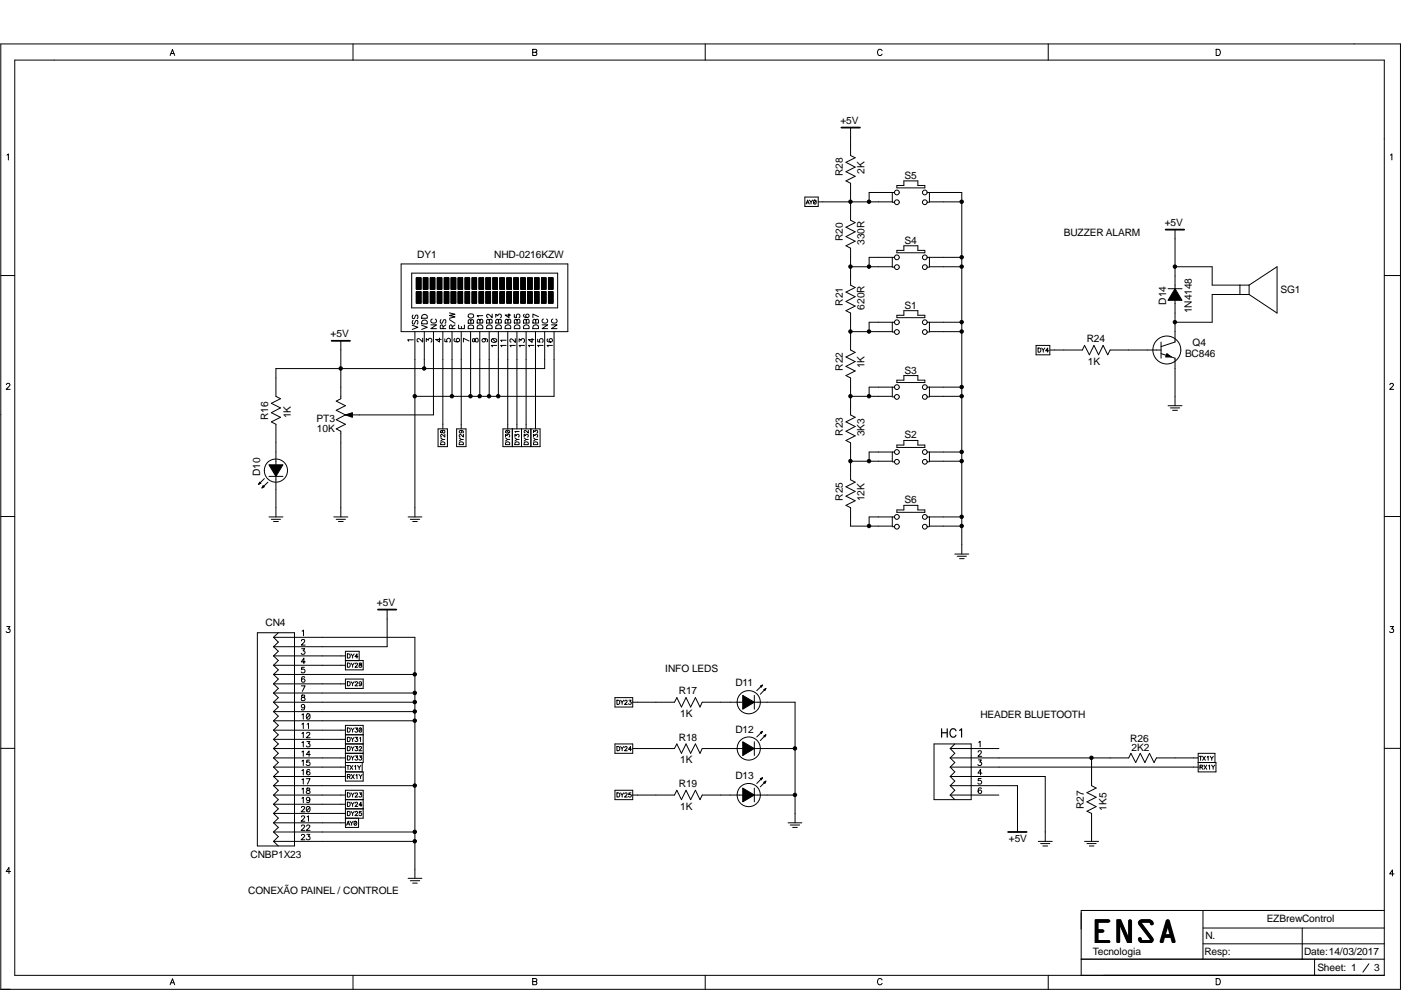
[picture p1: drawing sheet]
<svg xmlns="http://www.w3.org/2000/svg" width="297mm" height="210mm" viewBox="0 0 297 210" stroke-linecap="round" stroke-linejoin="round" font-family="sans-serif">
<g fill="none" stroke="#000" stroke-width=".21">
<path d="M.2 9.3h296.7v200.5h-296.7zM3.1 12.7h290.4v194.1h-290.4zM36.1 11.8l.5-1.3 .4 1.3M36.2 11.3h.7M74.8 9.3v3.4M112.9 10.5h.8l.1 .2-.3 .4 .3 .2-.1 .4-.8 .1zM112.9 11.1h.6M149.5 9.3v3.4M187 10.8a.58 .58 0 0 0-.8-.2 .58 .58 0 0 0-.1 .9l.3 .3 .4-.1 .2-.2M222.2 9.3v3.4M257.8 10.5a.72 .72 0 0 1 .9 .3 .72 .72 0 0 1-.2 .9l-.7 .1zM1.5 32.9l.3-.3v1.3"/>
<path d="M180.3 27.1v5.9l1 .4-1.9 1 1.9 1-1.9 1 1.9 1-1.9 1 .9 .5v7.8l1 .5-1.9 1 1.9 .9-1.9 1.1 1.9 .9-1.9 1 .9 .5v7.9l1 .5-1.9 .9 1.9 1-1.9 1 1.9 1-1.9 1 .9 .5v7.8l1 .5-1.9 1 1.9 1-1.9 1 1.9 1-1.9 .9 .9 .5v7.9l1 .5-1.9 1 1.9 .9-1.9 1 1.9 1-1.9 1 .9 .5v7.8l1 .5-1.9 1 1.9 1-1.9 1 1.9 1-1.9 .9 .9 .6v3.8h8.9v-1.9M190.2 39.3h1.4v-.9h3v.9h1.5v.5h-5.9zM294.8 32.9l.3-.3v1.3M.2 58.4h2.9M85 56h35.4v14.3h-35.4zM87.3 57.9h30.9v7.4h-30.9zM88.3 58.9h1v2.4h-1zM89.7 58.9h1v2.4h-1zM91.2 58.9h1v2.4h-1zM92.7 58.9h1v2.4h-1zM94.2 58.9h1v2.4h-1zM95.6 58.9h1v2.4h-1z"/>
<path d="M97.1 58.9h1v2.4h-1zM98.6 58.9h1v2.4h-1zM100.1 58.9h.9v2.4h-.9zM101.6 58.9h.9v2.4h-.9zM103 58.9h1v2.4h-1zM104.5 58.9h.9v2.4h-.9zM106 58.9h.9v2.4h-.9zM107.4 58.9h1v2.4h-1zM108.9 58.9h1v2.4h-1zM110.4 58.9h1v2.4h-1zM111.8 58.9h1.1v2.4h-1.1zM113.3 58.9h1v2.4h-1z"/>
<path d="M114.8 58.9h1v2.4h-1zM116.3 58.9h1v2.4h-1zM170.6 41.8h2.9v2h-2.9zM170.9 43.3l.3-.9 .4 .9M171 43h.4M171.6 42.4l.4 .4v.5M172.3 42.4l-.3 .4M172.6 42.5a.44 .44 0 0 1 .5 .2 .44 .44 0 0 1-.2 .6l-.4-.2zM173 42.6l-.5 .5M189.2 54.6v2h-8.9M189.2 40.8v2h-15.7M189.2 42.9h.5"/>
<path d="M189.2 56.6h.5M189.7 40.8h-5.4v2M189.7 54.6h-5.4v2M190.2 53.1h1.4v-1h3v1h1.5v.5h-5.9zM196.6 40.8h7.3v76.7M196.6 54.6h7.3M196.6 42.9h.5M196.6 56.6h.5M197.1 54.6v2h6.8M197.1 40.8v2h6.8M249.1 56.6h7.9v3.9h7.8M249.1 48.7v12.5"/>
<path d="M293.5 58.4h3.4M72.3 72.3v12.2l-1 .5 1.9 1-1.9 1 1.9 1M87.4 69l1.2 .4-1.2 .4M87.6 67.9l-.2 .3 .2 .5 .3-.1 .2-.6h.5v.5l-.2 .2M87.6 66.8l-.2 .3 .2 .5 .3-.1 .2-.6h.5v.4l-.2 .3M87.6 72.1h-1.2l.3 .2M88 70.3v39.3M88.3 61.8h1v2.5h-1zM89.4 69l1.2 .4-1.2 .4M89.6 68l.3-.1 .5 .1 .2 .7h-1.2zM89.6 66.8l.3-.1 .5 .1 .2 .7h-1.2zM89.6 71.7v.8l-.7-.7h-.4l-.1 .5 .3 .2"/>
<path d="M89.7 61.8h1v2.5h-1zM90 70.3v7.8M90.4 72.4v-.6l.4 .3v-.1a.4 .4 0 0 1 .7-.1 .4 .4 0 0 1-.1 .6M91.2 61.8h1v2.5h-1zM91.4 68.9h1.1l-1.1 .8h1.1M91.6 67.6a.43 .43 0 0 0-.2 .5 .43 .43 0 0 0 .4 .4h.3a.44 .44 0 0 0 .4-.4 .44 .44 0 0 0-.2-.5M91.9 70.3v17.7h-18.7M92.7 61.8h1v2.5h-1zM93.2 71.7v.8l-.8-.5h1.2M93.5 67.8l-.2 .2 .1 .5h.4l.2-.6 .4-.1 .1 .2-.1 .5M93.9 70.3v20.6M93.9 69.7l-.1-.7-.1-.1-.3 .1-.1 .7h1.2"/>
<path d="M94.2 61.8h1v2.5h-1zM94.3 71.8v.6l.5 .1a.43 .43 0 0 1 0-.7 .43 .43 0 0 1 .6 .1 .43 .43 0 0 1-.1 .6M94.5 68.9l-.6 .4M95.3 66.3l1.2 .3-1.2 .3 1.2 .3-1.2 .3M95.3 67.8l1.2 .7M95.6 61.8h1v2.5h-1zM95.8 70.3v13.7M95.9 69.7v-.5l-.4-.3-.2 .3v.5h1.2M96.4 71.8l-.1 .2a.58 .58 0 0 0 .6 .5 .58 .58 0 0 0 .5-.6 .38 .38 0 0 0-.6 0 .38 .38 0 0 0 .3 .6M96.5 68.9l-.6 .4M97.1 61.8h1v2.5h-1zM97.2 68.9v.8h1.3v-.8"/>
<path d="M97.8 70.3v20.6M97.8 69.2v.5M98.6 61.8h1v2.5h-1zM99.3 69.1a.65 .65 0 0 1 1.1 .2v.4h-1.1zM99.3 67.9l.3-.1 .2 .2 .2-.2h.3l.1 .7h-1.1zM99.3 66.8a.58 .58 0 0 1 .7-.3 .58 .58 0 0 1 .4 .7 .58 .58 0 0 1-.7 .2 .58 .58 0 0 1-.4-.6zM99.4 72.3l-1.1-.6v.8M99.8 70.3v13.7M99.8 68v.5M100.1 61.8h.9v2.5h-.9zM100.2 71.8v.6h.4l.1-.5 .3-.2 .3 .1 .1 .5a.39 .39 0 0 1-.5 .2 .39 .39 0 0 1-.2-.5l-.2-.2zM101.3 67.8l.2-.1 .3 .3 .1-.2 .2-.1 .2 .1 .1 .7h-1.2z"/>
<path d="M101.3 69l.3-.1 .6 .1 .2 .7h-1.2zM101.6 61.8h.9v2.5h-.9zM101.7 70.3v13.7M101.8 68v.5M102.4 66.9h-1.2l.2 .3M102.6 71.8a.36 .36 0 0 1 .3 .5 .36 .36 0 0 1-.6 .1 .36 .36 0 0 1 .1-.6h.2a.54 .54 0 0 1 .8 .5l-.2 .2M103 61.8h1v2.5h-1zM103.2 67.8l.3-.1 .3 .3v-.2l.3-.1 .2 .1v.7h-1.1zM103.3 69l.3-.1 .6 .1 .1 .7h-1.1zM103.7 70.3v13.7M103.8 68v.5M104.2 72l.5-.2a.47 .47 0 0 1 .6 .5 .61 .61 0 0 1-.6 .3 .61 .61 0 0 1-.5-.5z"/>
<path d="M104.3 66.6v.8l-.7-.7h-.3l-.1 .4 .3 .2M104.4 71.8l.7 .7M104.5 61.8h.9v2.5h-.9zM105.1 67.3v-.7l.5 .4a.39 .39 0 0 1 .6-.3 .39 .39 0 0 1-.1 .7M105.2 67.8l.2-.1 .3 .3 .1-.2 .3-.1 .2 .1v.7h-1.2zM105.3 69l.3-.1 .5 .1 .2 .7h-1.2zM105.3 73.2h-1.1l.2 .3M105.7 70.3v13.7M105.7 68v.5M106 61.8h.9v2.5h-.9zM107.2 67.8l.2-.1 .3 .3 .1-.2 .3-.1 .1 .1 .1 .7h-1.2zM107.3 69l.3-.1 .5 .1 .2 .7h-1.2z"/>
<path d="M107.3 73.2h-1.1l.2 .3M107.3 72.1h-1.1l.2 .3M107.4 61.8h1v2.5h-1zM107.7 70.3v20.6M107.7 68v.5M107.9 66.5v.9l-.8-.6h1.2M108.9 61.8h1v2.5h-1zM109 66.7v.6h.6a.41 .41 0 0 1-.1-.6 .41 .41 0 0 1 .6 .1 .41 .41 0 0 1-.1 .6M109.1 67.8l.3-.1 .2 .3 .1-.2 .3-.1 .2 .1v.7h-1.2zM109.2 69l.3-.1 .6 .1 .1 .7h-1.2zM109.3 73.2h-1.2l.2 .3M109.3 71.8v.8l-.8-.8-.4 .3 .1 .3 .2 .1"/>
<path d="M109.6 70.3v20.6M109.6 68v.5M110.1 72.5v-.7l.4 .4a.41 .41 0 0 1 .4-.4 .41 .41 0 0 1 .4 .3 .41 .41 0 0 1-.3 .5M110.4 61.8h1v2.5h-1zM111.1 67.8l.2-.1 .3 .3 .1-.2 .3-.1 .1 .1 .1 .7h-1.2zM111.2 69l.3-.1 .5 .1 .2 .7h-1.2zM111.2 66.6l-.1 .1a.37 .37 0 0 0 .1 .6h.6a.36 .36 0 0 0 .3-.5 .36 .36 0 0 0-.5-.1 .36 .36 0 0 0 0 .6h.2M111.2 73.2h-1.1l.2 .3M111.5 70.3v20.6M111.6 68v.5M111.8 61.8h1.1v2.5h-1.1zM112.8 71.8v.8l-.7-.6h1.1"/>
<path d="M113.1 67.8l.2-.1 .3 .3 .1-.2 .3-.1 .1 .1 .1 .7h-1.2zM113.2 69l.2-.1 .6 .1 .2 .7h-1.2zM113.2 73.2h-1.1l.2 .3M113.3 61.8h1v2.5h-1zM113.5 70.3v20.6M113.6 68v.5M114 71.9v.6h.5a.42 .42 0 0 1 0-.6 .42 .42 0 0 1 .7 .1 .42 .42 0 0 1-.3 .6M114.2 67.1l-1.2-.5v.8M114.8 61.8h1v2.5h-1zM114.9 68.9h1.2l-1.2 .8h1.2M115.1 73.2h-1.1l.2 .3M115.2 67.6a.43 .43 0 0 0-.3 .5 .43 .43 0 0 0 .5 .4h.3a.44 .44 0 0 0 .4-.4 .44 .44 0 0 0-.2-.5"/>
<path d="M115.5 70.3v7.8h-57v5.9l1 .5-2 1 2 1-2 1 2 1-2 1 1 .5v8.6M116.2 71.8l-.2 .1a.56 .56 0 0 0 .5 .7 .56 .56 0 0 0 .6-.4 .36 .36 0 0 0-.3-.4 .36 .36 0 0 0-.4 .3 .36 .36 0 0 0 .4 .4M116.3 61.8h1v2.5h-1zM116.9 68.9h1.2l-1.2 .8h1.2M117.1 73.2h-1.1l.2 .3M117.2 67.6a.43 .43 0 0 0-.3 .5 .43 .43 0 0 0 .5 .4h.3a.44 .44 0 0 0 .4-.4 .44 .44 0 0 0-.2-.5M117.5 70.3v13.7h-29.5M189.2 68.3v2h-8.9M189.2 70.4h.5M189.7 68.3h-5.4v2M190.2 66.8h1.4v-.9h3v.9h1.5v.6h-5.9zM196.6 68.3h7.3"/>
<path d="M196.6 70.4h.5M197.1 68.3v2h6.8M219.7 73.2h2.9v2h-2.9zM220.1 73.8h.3a.47 .47 0 0 1 .3 .4 .47 .47 0 0 1-.3 .5h-.3zM220.8 73.8l.4 .4v.5M221.5 73.8l-.3 .4M222.3 74.4h-.6l.4-.6v.9M222.6 74.2h6.9l.5-1 1 2 .9-2 1 2 1-2 1 2 .5-1h10.8M246.2 75l2.9 .9v10.1M246.2 72.5v3.4M247.4 75l1 .7h-1.3zM247.6 61.2h3"/>
<path d="M249.1 61.2l1.5 2.5h-3zM249.1 63.7v8.8l-2.9 1M262.9 60.5v1.9M264.8 62.4h-7.8v5.9h-7.9M264.8 60.5v1.9M264.8 60.5l6-3.9v9.8l-6-4M1.4 81.6l.1-.3h.4l.2 .4-.8 .8h.9M57 98.6h3l-1.5 2.4zM73.2 88l1.5-.5v1zM73.2 88l-1.9 1 1.9 1-1.9 .9 1 .5v18.2M92.9 90.9h2v3.8h-2zM93.4 92.8l.4 .4"/>
<path d="M93.5 93.9a.5 .5 0 0 1 .8 .1v.3h-.9zM93.5 91.3v.4l.1 .1 .4-.6a.3 .3 0 0 1 .3 .3 .3 .3 0 0 1-.3 .3l-.3-.5zM94.3 93.2h-.5l-.4 .3M94.3 92.1v.6l-.7-.6-.2 .4 .2 .1M96.8 90.9h2v3.8h-2zM97.4 92.8l.4 .4M97.4 93.9a.5 .5 0 0 1 .9 .1v.3h-.9zM97.7 91.3a.28 .28 0 0 1 .2 .3 .28 .28 0 0 1-.4 .2 .28 .28 0 0 1 0-.5l.7 .1-.1 .4M98.3 93.2h-.5l-.4 .3M98.3 92.1v.6l-.8-.6-.1 .4 .2 .1M106.6 90.9h7.9v3.8h-7.9zM107.2 92.6v-.5l.3 .3a.3 .3 0 0 1 .5-.2 .3 .3 0 0 1-.1 .5"/>
<path d="M107.2 92.8l.4 .4M107.2 93.9a.5 .5 0 0 1 .9 .1v.3h-.9zM107.2 91.4a.44 .44 0 0 1 .6-.2 .44 .44 0 0 1 .2 .5 .44 .44 0 0 1-.5 .2 .44 .44 0 0 1-.3-.5zM107.4 91.3l.5 .5M108.1 93.2h-.5l-.4 .3M108.6 90.9v3.8M109.2 92.6v-.5l.3 .3a.3 .3 0 0 1 .5-.2 .3 .3 0 0 1-.1 .5M109.2 92.8l.4 .4M109.2 93.9a.5 .5 0 0 1 .9 .1v.3h-.9zM110.1 93.2h-.5l-.4 .3M110.1 91.5h-.9l.1 .2M110.6 90.9v3.8"/>
<path d="M111.1 92.6v-.5l.4 .3a.3 .3 0 0 1 .4-.2 .3 .3 0 0 1-.1 .5M111.1 92.8l.4 .4M111.2 93.9a.5 .5 0 0 1 .8 .1v.3h-.9zM112 93.2h-.5l-.4 .3M112 91.2v.6l-.7-.5-.2 .3 .2 .2M112.6 90.9v3.8M113.1 92.6v-.5l.3 .3a.3 .3 0 0 1 .5-.2 .3 .3 0 0 1-.1 .5M113.1 91.7v-.4l.3 .2a.3 .3 0 0 1 .5-.2 .3 .3 0 0 1-.1 .5M113.1 92.8l.4 .4M113.2 93.9a.5 .5 0 0 1 .8 .1v.3h-.9zM114 93.2h-.5l-.4 .3M189.2 95.8v2h-8.9"/>
<path d="M189.2 82.1v1.9h-8.9M189.2 97.9h.5M189.2 84.2h.5M189.7 82.1h-5.4v1.9M189.7 95.8h-5.4v2M190.2 80.6h1.4v-1h3v1h1.5v.5h-5.9zM190.2 94.4h1.4v-1h3v1h1.5v.5h-5.9zM196.6 82.1h7.3M196.6 95.8h7.3M196.6 97.9h.5M196.6 84.2h.5M197.1 95.8v2h6.8"/>
<path d="M197.1 82.1v1.9h6.8M247.6 86h3M248.2 86.5h1.9M248.6 87h1M294.7 81.6l.1-.3h.4l.2 .4-.8 .8h.9M.2 109.5h2.9M55.1 102.2l.2 .2-.5 .3zM55.8 103l.2 .2-.5 .3zM56 101.5l-1.2 1.2M56.8 102.2l-1.3 1.3M57 109.6h3M57 101h3"/>
<path d="M57.5 110.1h2M58 110.6h1M58.5 101v8.6M70.8 109.6h2.9M71.3 110.1h1.9M71.8 110.6h1M86.5 109.6h2.9M87 110.1h2M87.5 110.6h1M189.2 111.7h.5M189.7 109.6h-5.4v1.9M190.2 108.1h1.4v-1h3v1h1.5v.5h-5.9z"/>
<path d="M196.6 109.6h7.3M196.6 111.7h.5M197.1 109.6v1.9h6.8M202.4 117.5h3M202.9 117.9h2M203.5 118.4h.9M293.5 109.5h3.4M1.4 132.8h.7l-.4 .5a.42 .42 0 0 1 .4 .6 .42 .42 0 0 1-.7 .2l-.1-.2M54.6 134.2h7.8v45.2h-7.8zM58 139.1h15.2M58 135.1h30v51.1M58 135.1l1 1-1 1"/>
<path d="M58 137.1l1 1-1 1M58 139.1l1 .9-1 1.1M59 134.2l-1 .9M63.9 135.9l.2-.3 .5 .1v.4l-.7 .7h.8M64 137.5h.6l-.3 .5h.1a.4 .4 0 0 1 .1 .7 .4 .4 0 0 1-.6-.2M64 133.8l.3-.2v1.2M73.7 138.6h.3a.47 .47 0 0 1 .3 .5 .47 .47 0 0 1-.3 .4h-.3zM74.4 138.6l.4 .5v.4M75.1 138.6l-.3 .5M75.9 139.2h-.6l.4-.6v.9M82.1 129.2v7.9h-24.1M294.8 132.8h.6l-.3 .5a.42 .42 0 0 1 .4 .6 .42 .42 0 0 1-.7 .2l-.2-.2"/>
<path d="M.2 158.7h2.9M58 158.7h15.2M58 156.8h15.2M58 145h15.2M58 141.1h15.2M58 154.8h15.2M58 148.9h30M58 152.8h30M58 150.9h30M58 146.9h30M58 143h30M58 141.1l1 .9-1 1"/>
<path d="M58 143l1 1-1 1M58 145l1 1-1 .9M58 146.9l1 1-1 1M58 148.9l1 1-1 1M58 150.9l1 .9-1 1M58 152.8l1 1-1 1M58 154.8l1 1-1 1M58 156.8l1 .9-1 1M58 158.7l1 1-1 1M63.9 145.4h.8l-.6 1.2M64 147.4v.3l.5 .2 .2 .3-.1 .3h-.5a.39 .39 0 0 1-.2-.5 .39 .39 0 0 1 .5-.2l.2-.1v-.3zM64 151.6l.3-.3v1.2"/>
<path d="M64 153.5l.3-.2v1.2M64 155.5l.3-.2v1.1M64 157.4l.3-.2v1.2M64 159.4l.3-.2v1.2M64.6 141.5h-.6l-.1 .5a.43 .43 0 0 1 .7 0 .43 .43 0 0 1-.1 .6 .43 .43 0 0 1-.6-.1M64.6 143.6l-.2-.1a.58 .58 0 0 0-.5 .6 .58 .58 0 0 0 .6 .5 .38 .38 0 0 0 0-.6 .38 .38 0 0 0-.6 .3M64.6 149.7a.36 .36 0 0 1-.5 .3 .36 .36 0 0 1-.1-.6 .36 .36 0 0 1 .6 .1v.2a.54 .54 0 0 1-.5 .8l-.2-.1M64.7 140.3h-.8l.5-.8v1.2M65 155.5l.1-.2h.3l.3 .3-.8 .8h.8M65.1 157.2h.6l-.3 .4a.41 .41 0 0 1 .3 .4 .41 .41 0 0 1-.3 .5 .41 .41 0 0 1-.5-.3M65.1 151.4a.57 .57 0 0 1 .7 .4 .57 .57 0 0 1-.4 .7l-.3-.1-.2-.4zM65.1 153.5l.3-.2v1.2"/>
<path d="M65.7 151.6l-.7 .7M65.8 160h-.9l.6-.8v1.2M73.2 140h3.8v2h-3.8v-3.9h3v2h-3M73.2 144h3.8v2h-3.8zM73.2 157.7h3.8M73.2 159.7h3.8M73.2 155.8h3.8M73.7 158.3h.3a.47 .47 0 0 1 .3 .4 .47 .47 0 0 1-.3 .5h-.3zM73.7 156.3h.3a.47 .47 0 0 1 .3 .5 .47 .47 0 0 1-.3 .4h-.3zM73.7 144.5h.3a.47 .47 0 0 1 .3 .5 .47 .47 0 0 1-.3 .4h-.3zM73.7 140.6h.3a.47 .47 0 0 1 .3 .4 .47 .47 0 0 1-.3 .5h-.3zM73.7 154.3h.3a.47 .47 0 0 1 .3 .5 .47 .47 0 0 1-.3 .4h-.3z"/>
<path d="M74.4 158.3l.4 .4v.5M74.4 156.3l.4 .5v.4M74.4 144.5l.4 .4v.5M74.4 140.6l.4 .4v.5M74.4 154.3l.4 .5v.4M75.1 158.3l-.3 .4M75.1 156.3l-.3 .5M75.1 144.5l-.3 .4M75.1 140.6l-.3 .4M75.1 154.3l-.3 .5M75.3 144.7l.2-.2 .3 .2-.5 .7h.6M75.3 140.8l.2-.2 .3 .2-.5 .7h.6"/>
<path d="M75.3 158.3h.5l-.2 .3a.3 .3 0 0 1 .2 .5 .3 .3 0 0 1-.5-.1M75.3 156.3h.5l-.2 .4a.3 .3 0 0 1 .2 .5 .3 .3 0 0 1-.5-.1M75.3 154.3h.5l-.2 .4a.3 .3 0 0 1 .2 .5 .3 .3 0 0 1-.5-.1M76.2 158.5l.1-.2 .4 .2-.6 .7h.6M76.2 140.6v.3l.5 .3a.3 .3 0 0 1-.3 .3 .3 .3 0 0 1-.3-.3l.6-.4-.1-.2zM76.2 156.5l.3-.2v.9M76.2 154.4a.41 .41 0 0 1 .5 .4 .41 .41 0 0 1-.5 .4l-.1-.3zM76.7 144.8a.28 .28 0 0 1-.4 .3 .28 .28 0 0 1-.1-.5 .28 .28 0 0 1 .4 .1l-.1 .7-.3-.1M76.7 154.5l-.5 .6M130.4 157.7h3.8v2h-3.8zM130.4 147.9h3.8v2h-3.8zM130.8 158.3h.3a.47 .47 0 0 1 .3 .4 .47 .47 0 0 1-.3 .5h-.3z"/>
<path d="M130.8 148.5h.3a.47 .47 0 0 1 .3 .4 .47 .47 0 0 1-.3 .5h-.3zM131.6 158.3l.3 .4v.5M131.6 148.5l.3 .4v.5M132.2 158.3l-.3 .4M132.2 148.5l-.3 .4M132.5 158.5l.1-.2 .4 .2-.6 .7h.6M132.5 148.7l.1-.2 .4 .1-.6 .8h.6M133.3 148.5h.5l-.2 .3a.3 .3 0 0 1 .2 .5 .3 .3 0 0 1-.5-.1M133.9 158.9h-.6l.4-.6v.9M134.2 158.7h8.8l.5-1 1 2 1-2 .9 2 1-2 1 2 .5-1h8.6M134.2 148.9h8.8l.5-1 1 2 1-2 .9 2 1-2 1 2 .5-1h8.6M157.5 157.3l2.4 1.4-2.4 1.5z"/>
<path d="M157.5 147.4l2.4 1.5-2.4 1.5zM159.9 148.9h8.7v25.6M159.9 158.7h8.7M159.9 147.4v3M159.9 157.3v2.9M161.2 155.3l.5-.2-.3 .4zM161.2 145.5l.5-.3-.3 .5zM161.7 155.1l-1.3 1.2M161.7 145.2l-1.3 1.2M161.9 156l.5-.2-.2 .5zM161.9 146.2l.5-.2-.2 .4zM162.4 155.8l-1.2 1.2"/>
<path d="M162.4 146l-1.2 1.2M198 157.7h7.9v11.8h-7.9zM201.5 158.7h10.3M201.5 158.7l.9 1-.9 1M202.4 157.7l-.9 1M207.4 159.5l.2-.3 .4 .1v.3l-.7 .8h.8M207.5 157.4l.3-.2v1.2M293.5 158.7h3.4M58 174.5h15.2M58 178.4h30M58 168.6h15.2M58 170.5h15.2"/>
<path d="M58 164.6h15.2M58 162.6h15.2M58 172.5h15.2M58 160.7h15.2M58 166.6h30M58 176.4h30M58 160.7l1 1-1 .9M58 162.6l1 1.1-1 .9M58 164.6l1 1-1 1M58 166.6l1 1-1 1M58 168.6l1 .9-1 1M58 170.5l1 1-1 1"/>
<path d="M58 172.5l1 1-1 1M58 174.5l1 .9-1 1M58 176.4l1 1-1 1M58 178.4l1 1M63.9 175.2l.1-.2 .3-.1 .3 .4-.8 .8h.8M63.9 177.2l.1-.2 .3-.1 .3 .3-.8 .9h.8M63.9 171.2l.1-.2h.3l.3 .3-.8 .8h.8M63.9 173.2l.1-.2h.3l.3 .3-.8 .8h.8M64 161.4l.3-.2v1.1M64 163.4l.3-.2v1.1M64 165.3l.3-.2v1.1M64 167.3l.3-.2v1.1"/>
<path d="M64 169.2l.3-.2v1.2M64.9 165.1h.8l-.5 1.1M65 175.2l.1-.2 .3-.1 .3 .4-.8 .8h.8M65.1 176.9h.6l-.3 .4a.41 .41 0 0 1 .3 .4 .41 .41 0 0 1-.3 .4 .41 .41 0 0 1-.5-.3M65.1 167.1v.4l.6 .4a.37 .37 0 0 1-.4 .3 .37 .37 0 0 1-.2-.6l.5-.1 .1-.2-.3-.2zM65.1 171a.57 .57 0 0 1 .7 .4 .57 .57 0 0 1-.4 .7h-.3l-.2-.4zM65.1 173.2l.3-.2v1.1M65.6 161.2h-.5l-.1 .5a.42 .42 0 0 1 .7 0 .42 .42 0 0 1-.2 .6 .42 .42 0 0 1-.6-.2M65.7 163.3l-.1-.1a.56 .56 0 0 0-.7 .4 .56 .56 0 0 0 .5 .7 .36 .36 0 0 0 .3-.3 .36 .36 0 0 0-.3-.4 .36 .36 0 0 0-.4 .3M65.7 169.4a.38 .38 0 0 1-.5 .4 .38 .38 0 0 1-.2-.6 .38 .38 0 0 1 .6 0l.1 .5-.2 .4h-.5M65.7 171.2l-.7 .7M73.2 161.7h3.8v-7.9h-3.8v11.8h3.8v-1.9h-3.8"/>
<path d="M73.2 173.5h3.8v-5.9h-3.8v7.8h2.8v-1.9M73.2 169.5h3.8M73.2 171.5h3.8M73.5 175l.3-.9 .4 .9M73.5 162.3h.6M73.6 174.7h.4M73.7 168.1h.3a.47 .47 0 0 1 .3 .5 .47 .47 0 0 1-.3 .4h-.3zM73.7 170.1h.3a.47 .47 0 0 1 .3 .4 .47 .47 0 0 1-.3 .5h-.3zM73.7 164.6h.5v-.3l-.5-.1v.9M73.7 172h.3a.47 .47 0 0 1 .3 .5 .47 .47 0 0 1-.3 .4h-.3zM73.7 160.3h.3a.47 .47 0 0 1 .3 .4 .47 .47 0 0 1-.3 .5h-.3zM73.8 162.3v.9"/>
<path d="M74 164.6l.2 .5M74.2 174.1l.3 .4v.5M74.2 162.3l.6 .9M74.4 168.1l.4 .4v.5M74.4 170.1l.4 .4v.5M74.4 172l.4 .5v.4M74.4 160.3l.4 .4v.5M74.5 164.2l.6 .9M74.8 162.3l-.6 .9M74.9 174.1l-.4 .4M75.1 168.1l-.3 .4M75.1 170.1l-.3 .4"/>
<path d="M75.1 164.2l-.6 .9M75.1 172l-.3 .5M75.1 160.3l-.3 .4M75.2 174.2a.44 .44 0 0 1 .5 .2 .44 .44 0 0 1-.2 .6l-.4-.2zM75.2 162.5l.2-.2v.9M75.3 168.3l.2-.2 .3 .2-.5 .7h.6M75.3 170.3l.2-.2 .3 .2-.5 .7h.6M75.3 172.3l.2-.3 .3 .2-.5 .7h.6M75.3 160.3h.5l-.2 .3a.3 .3 0 0 1 .2 .5 .3 .3 0 0 1-.5-.1M75.5 164.4l.2-.2v.9M75.6 174.3l-.5 .5M75.8 162.3l.4 .4v.5"/>
<path d="M76.1 164.2l.4 .4v.5M76.2 168.1h.5l-.3 .3a.3 .3 0 0 1 .2 .5 .3 .3 0 0 1-.5-.1M76.2 160.3h.5l-.3 .3a.3 .3 0 0 1 .2 .5 .3 .3 0 0 1-.5-.1M76.5 162.3l-.3 .4M76.6 172h-.4v.4a.31 .31 0 0 1 .4 0 .31 .31 0 0 1 0 .5 .31 .31 0 0 1-.5-.1M76.7 170.7h-.6l.4-.6v.9M76.8 164.2l-.3 .4M76.8 161.7v2M130.4 167.6h3.8v1.9h-3.8zM130.8 168.1h.3a.47 .47 0 0 1 .3 .5 .47 .47 0 0 1-.3 .4h-.3zM131.6 168.1l.3 .4v.5M132.2 168.1l-.3 .4"/>
<path d="M132.5 168.3l.1-.2 .4 .2-.6 .7h.6M133.8 168.1h-.5v.4a.31 .31 0 0 1 .5 0 .31 .31 0 0 1-.1 .4 .31 .31 0 0 1-.4-.1M134.2 168.6h8.8l.5-1 1 1.9 1-1.9 .9 1.9 1-1.9 1 1.9 .5-.9h8.6M157.5 167.1l2.4 1.5-2.4 1.4zM159.9 168.6h8.7M159.9 167.1v2.9M161.2 165.1l.5-.2-.3 .5zM161.7 164.9l-1.3 1.2M161.9 165.9l.5-.3-.2 .5zM162.4 165.6l-1.2 1.2M167.1 174.5h2.9M167.6 174.9h1.9"/>
<path d="M168.1 175.4h.9M201.5 164.6h20.1v13.8M201.5 166.6h14.2v9.8M201.5 168.6h10.3M201.5 162.6h52.5M201.5 160.7h37.8l.5-1 1 2 1-2 .9 2 1-2 1 2 .5-1h8.8M201.5 166.6l.9 1-.9 1M201.5 164.6l.9 1-.9 1M201.5 162.6l.9 1.1-.9 .9M201.5 160.7l.9 1-.9 .9M201.5 168.6l.9 .9M207.4 161.1h.7l-.4 .5h.2a.4 .4 0 0 1 .1 .6 .4 .4 0 0 1-.7-.1"/>
<path d="M208 165.1h-.6v.5a.43 .43 0 0 1 .6-.1 .43 .43 0 0 1 0 .7 .43 .43 0 0 1-.7-.2M208.1 167.2l-.2-.2a.58 .58 0 0 0-.6 .7 .58 .58 0 0 0 .7 .5 .38 .38 0 0 0 0-.7 .38 .38 0 0 0-.6 .4M208.2 163.9h-.9l.6-.8v1.2M220.1 178.4h3M220.6 178.9h2M221.1 179.4h1M230 178.4h2.9M230.5 178.9h1.9M231 179.4h.9M231.4 160.7v5.9l1 .5-1.9 1 1.9 .9-1.9 1 1.9 1-1.9 1 .9 .5v5.9M254 161.7h3.8v2h-3.8v-4h3.6v2M254.3 160.4h.5"/>
<path d="M254.4 162.6h.5l.1-.3-.6-.1v.9M254.5 160.4v.8M254.7 162.6l.3 .5M255 160.4l.6 .8M255.3 162.2l.6 .9M255.6 160.4l-.6 .8M255.9 162.2l-.6 .9M255.9 160.5l.3-.1v.8M256.2 162.4l.3-.2v.9M256.6 160.4l.3 .4v.4M256.9 162.2l.3 .4v.5M257.3 160.4l-.4 .4"/>
<path d="M257.6 162.2l-.4 .4M2.2 184.8h-.9l.6-.9v1.3M86.5 186.2h2.9M87 186.7h2M87.5 187.2h1M255.1 193v10.4M255.1 196.8h38.4M276.1 196.8v6.6M293.5 193h-64.3v13.8M295.6 185.3h-1l.6-.9v1.3M36.1 208.8l.5-1.3 .4 1.3M36.2 208.4h.7"/>
<path d="M74.8 206.8v3M112.9 207.5h.8l.1 .2-.3 .4 .3 .3-.1 .3-.8 .1zM112.9 208.1h.6M149.5 206.8v3M187 207.8a.58 .58 0 0 0-.8-.2 .58 .58 0 0 0-.1 .9l.3 .3 .4-.1 .2-.2M222.2 206.8v3M229.2 203.4h64.3M255.1 200.1h38.4M257.8 207.5a.72 .72 0 0 1 .9 .3 .72 .72 0 0 1-.2 .9l-.7 .1zM278.7 203.4v3.4M290.2 204.3l-1.2 1.8"/>
<circle cx="180.3" cy="42.8" r=".37"/>
<circle cx="180.3" cy="56.5" r=".37"/>
<circle cx="184.2" cy="56.5" r=".37"/>
<circle cx="184.2" cy="42.8" r=".37"/>
<circle cx="190.2" cy="40.8" r=".51"/>
<circle cx="190.2" cy="56.6" r=".51"/>
<circle cx="190.2" cy="42.9" r=".51"/>
<circle cx="190.2" cy="54.6" r=".51"/>
<circle cx="196.1" cy="40.8" r=".51"/>
<circle cx="196.1" cy="56.6" r=".51"/>
<circle cx="196.1" cy="54.6" r=".51"/>
<circle cx="196.1" cy="42.9" r=".51"/>
<circle cx="203.9" cy="56.5" r=".37"/>
<circle cx="203.9" cy="54.5" r=".37"/>
<circle cx="203.9" cy="42.8" r=".37"/>
<circle cx="249.1" cy="56.5" r=".37"/>
<circle cx="72.2" cy="78.1" r=".37"/>
<circle cx="89.9" cy="78.1" r=".37"/>
<circle cx="180.3" cy="70.3" r=".37"/>
<circle cx="184.2" cy="70.3" r=".37"/>
<circle cx="190.2" cy="68.3" r=".51"/>
<circle cx="190.2" cy="70.4" r=".51"/>
<circle cx="196.1" cy="68.3" r=".51"/>
<circle cx="196.1" cy="70.4" r=".51"/>
<circle cx="203.9" cy="68.3" r=".37"/>
<circle cx="203.9" cy="70.3" r=".37"/>
<circle cx="247.4" cy="74.2" r="2.96"/>
<circle cx="249.1" cy="68.3" r=".37"/>
<circle cx="58.5" cy="99.8" r="2.46"/>
<circle cx="87.9" cy="84" r=".37"/>
<circle cx="95.8" cy="84" r=".37"/>
<circle cx="99.7" cy="84" r=".37"/>
<circle cx="101.7" cy="84" r=".37"/>
<circle cx="103.7" cy="84" r=".37"/>
<circle cx="105.6" cy="84" r=".37"/>
<circle cx="180.3" cy="84" r=".37"/>
<circle cx="180.3" cy="97.8" r=".37"/>
<circle cx="184.2" cy="84" r=".37"/>
<circle cx="184.2" cy="97.8" r=".37"/>
<circle cx="190.2" cy="84.2" r=".51"/>
<circle cx="190.2" cy="95.8" r=".51"/>
<circle cx="190.2" cy="82.1" r=".51"/>
<circle cx="190.2" cy="97.9" r=".51"/>
<circle cx="196.1" cy="95.8" r=".51"/>
<circle cx="196.1" cy="82.1" r=".51"/>
<circle cx="196.1" cy="97.9" r=".51"/>
<circle cx="196.1" cy="84.2" r=".51"/>
<circle cx="203.9" cy="95.8" r=".37"/>
<circle cx="203.9" cy="97.8" r=".37"/>
<circle cx="203.9" cy="84" r=".37"/>
<circle cx="203.9" cy="82.1" r=".37"/>
<circle cx="184.2" cy="111.5" r=".37"/>
<circle cx="190.2" cy="109.6" r=".51"/>
<circle cx="190.2" cy="111.7" r=".51"/>
<circle cx="196.1" cy="111.7" r=".51"/>
<circle cx="196.1" cy="109.6" r=".51"/>
<circle cx="203.9" cy="109.6" r=".37"/>
<circle cx="203.9" cy="111.5" r=".37"/>
<circle cx="87.9" cy="150.8" r=".37"/>
<circle cx="87.9" cy="146.9" r=".37"/>
<circle cx="87.9" cy="143" r=".37"/>
<circle cx="87.9" cy="152.8" r=".37"/>
<circle cx="87.9" cy="148.9" r=".37"/>
<circle cx="158.7" cy="148.9" r="2.46"/>
<circle cx="158.7" cy="158.7" r="2.46"/>
<circle cx="168.5" cy="158.7" r=".37"/>
<circle cx="87.9" cy="166.6" r=".37"/>
<circle cx="87.9" cy="176.4" r=".37"/>
<circle cx="87.9" cy="178.4" r=".37"/>
<circle cx="158.7" cy="168.6" r="2.46"/>
<circle cx="168.5" cy="168.5" r=".37"/>
<circle cx="231.4" cy="160.7" r=".37"/>
</g>
<g fill="#000">
<path d="M247.4 75l1 .7h-1.3zM249.1 61.2l1.5 2.5h-3zM57 98.6h3l-1.5 2.4zM73.2 88l1.5-.5v1zM55.1 102.2l.2 .2-.5 .3zM55.8 103l.2 .2-.5 .3zM157.5 157.3l2.4 1.4-2.4 1.5zM157.5 147.4l2.4 1.5-2.4 1.5zM161.2 155.3l.5-.2-.3 .4zM161.2 145.5l.5-.3-.3 .5zM161.9 156l.5-.2-.2 .5zM161.9 146.2l.5-.2-.2 .4z"/>
<path d="M157.5 167.1l2.4 1.5-2.4 1.4zM161.2 165.1l.5-.2-.3 .5zM161.9 165.9l.5-.3-.2 .5z"/>
<path d="M88.3 58.9h1v2.4h-1z" fill-rule="evenodd"/>
<path d="M88.3 58.9h1v2.4h-1z" fill-rule="evenodd"/>
<path d="M89.7 58.9h1v2.4h-1z" fill-rule="evenodd"/>
<path d="M89.7 58.9h1v2.4h-1z" fill-rule="evenodd"/>
<path d="M91.2 58.9h1v2.4h-1z" fill-rule="evenodd"/>
<path d="M91.2 58.9h1v2.4h-1z" fill-rule="evenodd"/>
<path d="M92.7 58.9h1v2.4h-1z" fill-rule="evenodd"/>
<path d="M92.7 58.9h1v2.4h-1z" fill-rule="evenodd"/>
<path d="M94.2 58.9h1v2.4h-1z" fill-rule="evenodd"/>
<path d="M94.2 58.9h1v2.4h-1z" fill-rule="evenodd"/>
<path d="M95.6 58.9h1v2.4h-1z" fill-rule="evenodd"/>
<path d="M95.6 58.9h1v2.4h-1z" fill-rule="evenodd"/>
<path d="M97.1 58.9h1v2.4h-1z" fill-rule="evenodd"/>
<path d="M97.1 58.9h1v2.4h-1z" fill-rule="evenodd"/>
<path d="M98.6 58.9h1v2.4h-1z" fill-rule="evenodd"/>
<path d="M98.6 58.9h1v2.4h-1z" fill-rule="evenodd"/>
<path d="M100.1 58.9h.9v2.4h-.9z" fill-rule="evenodd"/>
<path d="M100.1 58.9h.9v2.4h-.9z" fill-rule="evenodd"/>
<path d="M101.6 58.9h.9v2.4h-.9z" fill-rule="evenodd"/>
<path d="M101.6 58.9h.9v2.4h-.9z" fill-rule="evenodd"/>
<path d="M103 58.9h1v2.4h-1z" fill-rule="evenodd"/>
<path d="M103 58.9h1v2.4h-1z" fill-rule="evenodd"/>
<path d="M104.5 58.9h.9v2.4h-.9z" fill-rule="evenodd"/>
<path d="M104.5 58.9h.9v2.4h-.9z" fill-rule="evenodd"/>
<path d="M106 58.9h.9v2.4h-.9z" fill-rule="evenodd"/>
<path d="M106 58.9h.9v2.4h-.9z" fill-rule="evenodd"/>
<path d="M107.4 58.9h1v2.4h-1z" fill-rule="evenodd"/>
<path d="M107.4 58.9h1v2.4h-1z" fill-rule="evenodd"/>
<path d="M108.9 58.9h1v2.4h-1z" fill-rule="evenodd"/>
<path d="M108.9 58.9h1v2.4h-1z" fill-rule="evenodd"/>
<path d="M110.4 58.9h1v2.4h-1z" fill-rule="evenodd"/>
<path d="M110.4 58.9h1v2.4h-1z" fill-rule="evenodd"/>
<path d="M111.8 58.9h1.1v2.4h-1.1z" fill-rule="evenodd"/>
<path d="M111.8 58.9h1.1v2.4h-1.1z" fill-rule="evenodd"/>
<path d="M113.3 58.9h1v2.4h-1z" fill-rule="evenodd"/>
<path d="M113.3 58.9h1v2.4h-1z" fill-rule="evenodd"/>
<path d="M114.8 58.9h1v2.4h-1z" fill-rule="evenodd"/>
<path d="M114.8 58.9h1v2.4h-1z" fill-rule="evenodd"/>
<path d="M116.3 58.9h1v2.4h-1z" fill-rule="evenodd"/>
<path d="M116.3 58.9h1v2.4h-1z" fill-rule="evenodd"/>
<path d="M88.3 61.8h1v2.5h-1z" fill-rule="evenodd"/>
<path d="M88.3 61.8h1v2.5h-1z" fill-rule="evenodd"/>
<path d="M89.7 61.8h1v2.5h-1z" fill-rule="evenodd"/>
<path d="M89.7 61.8h1v2.5h-1z" fill-rule="evenodd"/>
<path d="M91.2 61.8h1v2.5h-1z" fill-rule="evenodd"/>
<path d="M91.2 61.8h1v2.5h-1z" fill-rule="evenodd"/>
<path d="M92.7 61.8h1v2.5h-1z" fill-rule="evenodd"/>
<path d="M92.7 61.8h1v2.5h-1z" fill-rule="evenodd"/>
<path d="M94.2 61.8h1v2.5h-1z" fill-rule="evenodd"/>
<path d="M94.2 61.8h1v2.5h-1z" fill-rule="evenodd"/>
<path d="M95.6 61.8h1v2.5h-1z" fill-rule="evenodd"/>
<path d="M95.6 61.8h1v2.5h-1z" fill-rule="evenodd"/>
<path d="M97.1 61.8h1v2.5h-1z" fill-rule="evenodd"/>
<path d="M97.1 61.8h1v2.5h-1z" fill-rule="evenodd"/>
<path d="M98.6 61.8h1v2.5h-1z" fill-rule="evenodd"/>
<path d="M98.6 61.8h1v2.5h-1z" fill-rule="evenodd"/>
<path d="M100.1 61.8h.9v2.5h-.9z" fill-rule="evenodd"/>
<path d="M100.1 61.8h.9v2.5h-.9z" fill-rule="evenodd"/>
<path d="M101.6 61.8h.9v2.5h-.9z" fill-rule="evenodd"/>
<path d="M101.6 61.8h.9v2.5h-.9z" fill-rule="evenodd"/>
<path d="M103 61.8h1v2.5h-1z" fill-rule="evenodd"/>
<path d="M103 61.8h1v2.5h-1z" fill-rule="evenodd"/>
<path d="M104.5 61.8h.9v2.5h-.9z" fill-rule="evenodd"/>
<path d="M104.5 61.8h.9v2.5h-.9z" fill-rule="evenodd"/>
<path d="M106 61.8h.9v2.5h-.9z" fill-rule="evenodd"/>
<path d="M106 61.8h.9v2.5h-.9z" fill-rule="evenodd"/>
<path d="M107.4 61.8h1v2.5h-1z" fill-rule="evenodd"/>
<path d="M107.4 61.8h1v2.5h-1z" fill-rule="evenodd"/>
<path d="M108.9 61.8h1v2.5h-1z" fill-rule="evenodd"/>
<path d="M108.9 61.8h1v2.5h-1z" fill-rule="evenodd"/>
<path d="M110.4 61.8h1v2.5h-1z" fill-rule="evenodd"/>
<path d="M110.4 61.8h1v2.5h-1z" fill-rule="evenodd"/>
<path d="M111.8 61.8h1.1v2.5h-1.1z" fill-rule="evenodd"/>
<path d="M111.8 61.8h1.1v2.5h-1.1z" fill-rule="evenodd"/>
<path d="M113.3 61.8h1v2.5h-1z" fill-rule="evenodd"/>
<path d="M113.3 61.8h1v2.5h-1z" fill-rule="evenodd"/>
<path d="M114.8 61.8h1v2.5h-1z" fill-rule="evenodd"/>
<path d="M114.8 61.8h1v2.5h-1z" fill-rule="evenodd"/>
<path d="M116.3 61.8h1v2.5h-1z" fill-rule="evenodd"/>
<path d="M116.3 61.8h1v2.5h-1z" fill-rule="evenodd"/>
<circle cx="180.3" cy="42.8" r=".37"/>
<circle cx="180.3" cy="56.5" r=".37"/>
<circle cx="184.2" cy="56.5" r=".37"/>
<circle cx="184.2" cy="42.8" r=".37"/>
<circle cx="203.9" cy="56.5" r=".37"/>
<circle cx="203.9" cy="54.5" r=".37"/>
<circle cx="203.9" cy="42.8" r=".37"/>
<circle cx="249.1" cy="56.5" r=".37"/>
<circle cx="72.2" cy="78.1" r=".37"/>
<circle cx="89.9" cy="78.1" r=".37"/>
<circle cx="180.3" cy="70.3" r=".37"/>
<circle cx="184.2" cy="70.3" r=".37"/>
<circle cx="203.9" cy="68.3" r=".37"/>
<circle cx="203.9" cy="70.3" r=".37"/>
<circle cx="249.1" cy="68.3" r=".37"/>
<circle cx="87.9" cy="84" r=".37"/>
<circle cx="95.8" cy="84" r=".37"/>
<circle cx="99.7" cy="84" r=".37"/>
<circle cx="101.7" cy="84" r=".37"/>
<circle cx="103.7" cy="84" r=".37"/>
<circle cx="105.6" cy="84" r=".37"/>
<circle cx="180.3" cy="84" r=".37"/>
<circle cx="180.3" cy="97.8" r=".37"/>
<circle cx="184.2" cy="84" r=".37"/>
<circle cx="184.2" cy="97.8" r=".37"/>
<circle cx="203.9" cy="95.8" r=".37"/>
<circle cx="203.9" cy="97.8" r=".37"/>
<circle cx="203.9" cy="84" r=".37"/>
<circle cx="203.9" cy="82.1" r=".37"/>
<circle cx="184.2" cy="111.5" r=".37"/>
<circle cx="203.9" cy="109.6" r=".37"/>
<circle cx="203.9" cy="111.5" r=".37"/>
<circle cx="87.9" cy="150.8" r=".37"/>
<circle cx="87.9" cy="146.9" r=".37"/>
<circle cx="87.9" cy="143" r=".37"/>
<circle cx="87.9" cy="152.8" r=".37"/>
<circle cx="87.9" cy="148.9" r=".37"/>
<circle cx="168.5" cy="158.7" r=".37"/>
<circle cx="87.9" cy="166.6" r=".37"/>
<circle cx="87.9" cy="176.4" r=".37"/>
<circle cx="87.9" cy="178.4" r=".37"/>
<circle cx="168.5" cy="168.5" r=".37"/>
<circle cx="231.4" cy="160.7" r=".37"/>
</g>
<path d="M178.4 27.1h3.9M247.1 48.7h4M70.3 72.3h3.9M80.1 129.2h3.9M213.7 176.4h4" fill="none" stroke="#000" stroke-width=".38"/>
<path d="M199.6 154.5v1.8M199.6 155.4h1.2M200.8 154.5v1.8M202.7 154.9a.65 .65 0 0 0-.8-.4 .65 .65 0 0 0-.5 .7v.4a.65 .65 0 0 0 .5 .7 .65 .65 0 0 0 .8-.4M203.5 154.9l.4-.4v1.8" fill="none" stroke="#000" stroke-width=".25"/>
<text font-size="7.6" x="231.5" y="199.9">ENSA</text>
<g font-size="2.2">
<text x="178.2" y="26.4">+5V</text>
<text x="178.7" y="37.3" transform="rotate(-90 178.7 37.3)">R28</text>
<text x="183.3" y="36.9" transform="rotate(-90 183.3 36.9)">2K</text>
<text x="191.8" y="37.9">S5</text>
<text x="247" y="48">+5V</text>
<text x="178.7" y="51.1" transform="rotate(-90 178.7 51.1)">R20</text>
<text x="183.3" y="51.9" transform="rotate(-90 183.3 51.9)">330R</text>
<text x="191.8" y="51.7">S4</text>
<text x="225.5" y="50.1">BUZZER ALARM</text>
<text x="88.5" y="54.7">DY1</text>
<text x="104.8" y="54.7">NHD-0216KZW</text>
<text x="178.7" y="64.9" transform="rotate(-90 178.7 64.9)">R21</text>
<text x="183.3" y="65.7" transform="rotate(-90 183.3 65.7)">620R</text>
<text x="191.8" y="65.4">S1</text>
<text x="247.3" y="64.6" transform="rotate(-90 247.3 64.6)">D14</text>
<text x="271.5" y="62.1">SG1</text>
<text x="70.1" y="71.5">+5V</text>
<text x="252.7" y="66.5" transform="rotate(-90 252.7 66.5)">1N4148</text>
<text x="230.4" y="72.6">R24</text>
<text x="230.7" y="77.3">1K</text>
<text x="251.2" y="75.8">BC846</text>
<text x="252.9" y="73.3">Q4</text>
<text x="178.7" y="78.6" transform="rotate(-90 178.7 78.6)">R22</text>
<text x="183.3" y="78.1" transform="rotate(-90 183.3 78.1)">1K</text>
<text x="191.8" y="79.2">S3</text>
<text x="56.9" y="89" transform="rotate(-90 56.9 89)">R16</text>
<text x="61.7" y="88.7" transform="rotate(-90 61.7 88.7)">1K</text>
<text x="67.1" y="89.5">PT3</text>
<text x="67.2" y="91.7">10K</text>
<text x="178.7" y="92.4" transform="rotate(-90 178.7 92.4)">R23</text>
<text x="183.3" y="92.5" transform="rotate(-90 183.3 92.5)">3K3</text>
<text x="191.8" y="93">S2</text>
<text x="55.2" y="101" transform="rotate(-90 55.2 101)">D10</text>
<text x="178.7" y="106.1" transform="rotate(-90 178.7 106.1)">R25</text>
<text x="183.3" y="106.3" transform="rotate(-90 183.3 106.3)">12K</text>
<text x="191.8" y="106.7">S6</text>
<text x="79.9" y="128.6">+5V</text>
<text x="56.3" y="132.8">CN4</text>
<text x="141.1" y="142.5">INFO LEDS</text>
<text x="143.9" y="147.2">R17</text>
<text x="155.9" y="145.5">D11</text>
<text x="144.2" y="152">1K</text>
<text x="155.9" y="155.4">D12</text>
<text x="207.9" y="152.3">HEADER BLUETOOTH</text>
<text x="143.9" y="157.1">R18</text>
<text x="144.2" y="161.8">1K</text>
<text x="239.6" y="157.2">R26</text>
<text x="239.9" y="159.3">2K2</text>
<text x="143.9" y="166.9">R19</text>
<text x="155.9" y="165.2">D13</text>
<text x="144.2" y="171.7">1K</text>
<text x="229.8" y="171.5" transform="rotate(-90 229.8 171.5)">R27</text>
<text x="234.6" y="171.9" transform="rotate(-90 234.6 171.9)">1K5</text>
<text x="213.9" y="178.6">+5V</text>
<text x="53.1" y="181.8">CNBP1X23</text>
<text x="52.6" y="189.7">CONEXÃO PAINEL / CONTROLE</text>
<text x="268.6" y="195.6">EZBrewControl</text>
<text x="231.7" y="202.5">Tecnologia</text>
<text x="255.4" y="202.6">Resp:</text>
<text x="255.6" y="199.1">N.</text>
<text x="276.5" y="202.5">Date:14/03/2017</text>
<text x="279.3" y="205.9">Sheet: 1</text>
<text x="291.4" y="205.8">3</text>
</g>
</svg>
